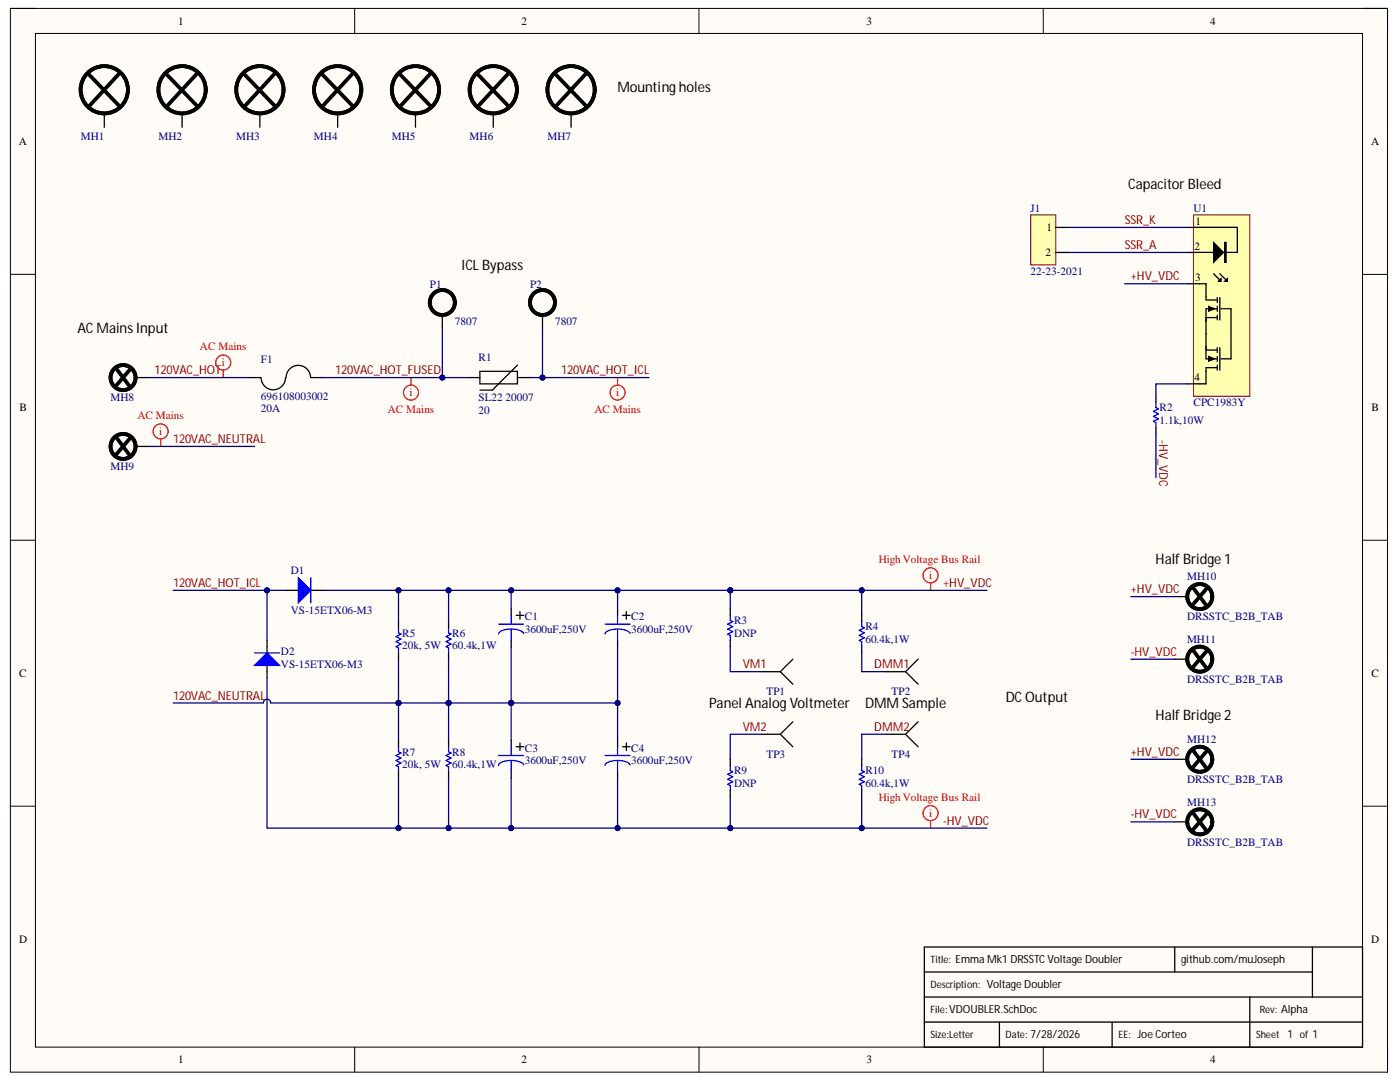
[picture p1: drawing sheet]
<svg xmlns="http://www.w3.org/2000/svg" width="279mm" height="216mm" viewBox="0 0 279 216" stroke-linecap="round" stroke-linejoin="round" font-family="sans-serif">
<path d="M2.1 1.7h274.8v212.2h-274.8z" fill-rule="evenodd" fill="#fffcf8"/>
<path d="M2.1 1.7h274.8v212.2h-274.8z" fill="none" stroke="#000" stroke-width=".2"/>
<path d="M7.1 6.7h264.8v202.2h-264.8z" fill-rule="evenodd" fill="#fffcf8"/>
<g fill="none" stroke="#000" stroke-width=".2">
<path d="M2.1 1.7h5M7.1 6.7h264.8v202.2h-264.8zM70.8 1.7v5M139.5 1.7v5M208.2 1.7v5M271.9 1.7h5v5M2.1 54.7h5M271.9 54.7h5M2.1 107.8h5M271.9 107.8h5M2.1 160.9h5M271.9 160.9h5"/>
<path d="M70.8 208.9v5M139.5 208.9v5M208.2 208.9v5M276.9 208.9v5"/>
</g>
<g fill="none" stroke="#000" stroke-width=".25">
<path d="M20.8 22.9v2.5M36.3 22.9v2.5M51.9 22.9v2.5M67.4 22.9v2.5M82.9 22.9v2.5M98.4 22.9v2.5M27.1 75.3h2.5M49.5 75.3h2.5M57 75.3a2.44 2.44 0 0 1-2.4 2.5 2.44 2.44 0 0 1-2.5-2.4M57.1 75.3a2.44 2.44 0 0 1 2.4-2.4 2.44 2.44 0 0 1 2.5 2.4M62 75.3h2.5M88.3 62.9v2.5"/>
<path d="M93.3 75.3h2.5M95.8 74.1h7.5v2.5h-7.5zM103.3 75.3h2.5M103.3 72.8l-5 5h-2.5M108.3 62.9v2.5M27.1 89.1h2.5M57 117.8h2.5M62 117.8h1.3M234.4 119h2.5M79.5 124v1.3M79.5 130.3v1.2M89.5 124v1.3"/>
<path d="M89.5 130.3v1.2M102 121.5v1.3M102 127.8v1.2M103 122.8h1.5M103.8 122v1.5M123.3 121.5v1.3M123.3 127.8v1.2M124.3 122.8h1.5M125 122v1.5M145.7 121.5v1.3M145.7 127.8v1.2M172 122.8v1.2"/>
<path d="M172 129v1.3M234.4 131.5h2.5M79.5 147.8v1.2M79.5 154v1.2M89.5 147.8v1.2M89.5 154v1.2M102 147.8v1.2M102 154v1.2M103 149h1.5M103.8 148.3v1.5M123.3 147.8v1.2M123.3 154v1.2"/>
<path d="M124.3 149h1.5M125 148.3v1.5M172 151.5v1.2M172 157.7v1.3M234.4 151.5h2.5M234.4 164h2.5M184.5 189h87.4v19.9h-87.4zM184.5 198.9h87.4M184.5 194h77.4M234.4 189v5M249.4 198.9v10M261.9 189v9.9"/>
<path d="M184.5 203.9h87.4M199.5 203.9v5M221.9 203.9v5"/>
</g>
<g fill="none" stroke="#000" stroke-width=".76">
<path d="M17.6 14.7l6.2 6.5M23.8 14.7l-6 6.5M33.1 14.7l6.2 6.5M39.3 14.7l-6 6.5M48.6 14.7l6.3 6.5M54.9 14.7l-6 6.5M64.1 14.7l6.3 6.5M70.4 14.7l-6 6.5M79.7 14.7l6.2 6.5M85.9 14.7l-6 6.5M95.2 14.7l6.2 6.5M101.4 14.7l-6 6.5"/>
<path d="M23.1 73.3l3 4M26.1 73.6l-3 3.5M23.1 87.1l3 4M26.1 87.3l-3 3.5M237.9 117.1l3 3.9M240.9 117.3l-3 3.5M237.9 129.5l3 4M240.9 129.8l-3 3.5M237.9 149.5l3 4M240.9 149.8l-3 3.5M237.9 162l3 4M240.9 162.2l-3 3.5"/>
<circle cx="20.8" cy="17.9" r="4.7"/>
<circle cx="36.3" cy="17.9" r="4.7"/>
<circle cx="51.9" cy="17.9" r="4.7"/>
<circle cx="67.4" cy="17.9" r="4.7"/>
<circle cx="82.9" cy="17.9" r="4.7"/>
<circle cx="98.4" cy="17.9" r="4.7"/>
<circle cx="24.6" cy="75.3" r="2.5"/>
<circle cx="88.3" cy="60.4" r="2.5"/>
<circle cx="108.3" cy="60.4" r="2.5"/>
<circle cx="24.6" cy="89.1" r="2.5"/>
<circle cx="239.4" cy="119" r="2.5"/>
<circle cx="239.4" cy="131.5" r="2.5"/>
<circle cx="239.4" cy="151.5" r="2.5"/>
<circle cx="239.4" cy="164" r="2.5"/>
</g>
<g fill="none" stroke="#00f" stroke-width=".25">
<path d="M62 115.3v5M79.5 125.3v1l.5 .2-1 .5 1 .5-1 .5 1 .5-1 .5 .5 .3v1M89.5 125.3v1l.5 .2-1 .5 1 .5-1 .5 1 .5-1 .5 .5 .3v1M99.5 124.5h5M102 122.8v1.7M102 125.5v2.3M104.5 126.4a2.92 2.92 0 0 0-2.8-.9l-.6 .1a1.88 1.88 0 0 0-1.6 .9M120.8 124.5h5M123.3 122.8v1.7M123.3 125.5v2.3M125.8 126.4a2.91 2.91 0 0 0-2.8-.9l-.6 .1a1.88 1.88 0 0 0-1.7 .9M145.7 122.8v1l.5 .2-1 .5 1 .5-1 .5 1 .5-1 .5 .5 .3v1"/>
<path d="M172 124v1l.5 .3-1 .5 1 .5-1 .5 1 .5-1 .5 .5 .2v1M79.5 149v1l.5 .3-1 .5 1 .5-1 .5 1 .5-1 .4 .5 .3v1M89.5 149v1l.5 .3-1 .5 1 .5-1 .5 1 .5-1 .4 .5 .3v1M99.5 150.8h5M102 149v1.8M102 151.8v2.2M104.5 152.6a2.94 2.94 0 0 0-2.8-.9l-.6 .1a1.88 1.88 0 0 0-1.6 .9M120.8 150.8h5M123.3 149v1.8M123.3 151.8v2.2M125.8 152.6a2.93 2.93 0 0 0-2.8-.9l-.6 .1a1.88 1.88 0 0 0-1.7 .9M172 152.7v1.1l.5 .2-1 .5 1 .5-1 .5 1 .5-1 .5 .5 .2v1"/>
</g>
<g fill="none" stroke="#f00" stroke-width=".25">
<path d="M44.5 73.8v1.5M82 75.3v1.5M123.3 75.3v1.5M32.1 87.6v1.5M185.7 116.3v1.5M185.7 163.7v1.5"/>
<circle cx="44.5" cy="72.3" r="1.5"/>
<circle cx="82" cy="78.3" r="1.5"/>
<circle cx="123.3" cy="78.3" r="1.5"/>
<circle cx="32.1" cy="86.1" r="1.5"/>
<circle cx="185.7" cy="114.8" r="1.5"/>
<circle cx="185.7" cy="162.2" r="1.5"/>
</g>
<path d="M59.5 115.3l2.5 2.5-2.5 2.5z" fill="#00f"/>
<path d="M59.5 115.3l2.5 2.5-2.5 2.5zM50.8 130.3h5" fill="none" stroke="#00f" stroke-width=".25"/>
<path d="M63.3 117.8h1.2M53.3 129v1.3M53.3 132.8v2.5" fill="none" stroke="#000" stroke-width=".25"/>
<path d="M53.3 130.3l2.5 2.5h-5z" fill="#00f"/>
<path d="M53.3 130.3l2.5 2.5h-5zM145.7 152.7v1.1l.5 .2-1 .5 1 .5-1 .5 1 .5-1 .5 .5 .2v1" fill="none" stroke="#00f" stroke-width=".25"/>
<g fill="none" stroke="#000" stroke-width=".25">
<path d="M114 22.9v2.5M53.3 127.8v1.2M152 134h3.7M155.7 134l2.5 2.5M158.2 131.5l-2.5 2.5M177 134h3.7M180.7 134l2.5 2.5M183.2 131.5l-2.5 2.5M145.7 151.5v1.2M145.7 157.7v1.3M152 146.5h3.7M155.7 146.5l2.5 2.5"/>
<path d="M158.2 144l-2.5 2.5M177 146.5h3.7M180.7 146.5l2.5 2.5M183.2 144l-2.5 2.5"/>
</g>
<g fill="none" stroke="#000" stroke-width=".76">
<path d="M110.7 14.7l6.3 6.5M117 14.7l-6 6.5"/>
<circle cx="114" cy="17.9" r="4.7"/>
</g>
<path d="M238.2 42.9h11.2v36.2h-11.2z" fill-rule="evenodd" fill="#ffffb0"/>
<path d="M238.2 42.9h11.2v36.2h-11.2z" fill="none" stroke="#800000" stroke-width=".2"/>
<g fill="none" stroke="#000" stroke-width=".25">
<path d="M240.7 56.6v3.3h2.2M242.2 48.4l2 2-2 2zM242.2 54.6l1.5 1.5M242.9 59.4v1M243.4 59.4v4.5M243.4 54.6l1.5 1.5M244.4 48.4h.3v4h-.3zM240.7 63.4h2.2M240.7 69.9h2.2M242.9 61.6h-2.2v10h2.2M242.9 73.4h-2.2v3.2M242.9 61.1v1"/>
<path d="M242.9 62.9v1M242.9 69.4v1M242.9 71.1v1M242.9 72.8v1M243.4 69.4v4.4M243.7 61.6h2v10h-2"/>
</g>
<path d="M242.2 48.4l2 2-2 2zM241.2 61.1l1.2 .5-1.2 .5zM241.2 71.1l1.2 .5-1.2 .5z" fill="#000"/>
<path d="M241.2 61.1l1.2 .5-1.2 .5zM241.2 71.1l1.2 .5-1.2 .5z" fill="none" stroke="#000" stroke-width=".2"/>
<path d="M244.6 48.4v4" fill="none" stroke="#00f" stroke-width=".25"/>
<path d="M244.4 56.1l.5-.5v.5z" fill="#00f"/>
<path d="M244.4 56.1l.5-.5v.5z" fill="none" stroke="#000" stroke-width=".25"/>
<path d="M243.7 55.6v.5h-.5z" fill="#00f"/>
<path d="M236.9 45.4h10v5h-2.5M236.9 50.4h6.3M236.9 56.6h3.8M243.7 55.6v.5h-.5zM230.7 79.1v1.2M236.9 76.6h3.8M230.7 85.3v1.3" fill="none" stroke="#000" stroke-width=".25"/>
<path d="M230.7 80.3v1l.5 .3-1 .5 1 .5-1 .5 1 .5-1 .5 .5 .2v1" fill="none" stroke="#00f" stroke-width=".25"/>
<path d="M205.7 42.9h5v10h-5z" fill-rule="evenodd" fill="#ffffb0"/>
<path d="M205.7 42.9h5v10h-5z" fill="none" stroke="#800000" stroke-width=".2"/>
<path d="M210.7 45.4h2.5M210.7 50.4h2.5" fill="none" stroke="#000" stroke-width=".25"/>
<path d="M64.5 117.8h25" fill="none" stroke="#000080" stroke-width=".25"/>
<circle cx="79.5" cy="117.8" r=".5" fill="#000080"/>
<circle cx="79.5" cy="117.8" r=".5" fill="none" stroke="#000080" stroke-width=".2"/>
<circle cx="89.5" cy="117.8" r=".5" fill="#000080"/>
<circle cx="89.5" cy="117.8" r=".5" fill="none" stroke="#000080" stroke-width=".2"/>
<path d="M145.7 117.8v3.7" fill="none" stroke="#000080" stroke-width=".25"/>
<circle cx="145.7" cy="117.8" r=".5" fill="#000080"/>
<circle cx="145.7" cy="117.8" r=".5" fill="none" stroke="#000080" stroke-width=".2"/>
<path d="M172 117.8v5" fill="none" stroke="#000080" stroke-width=".25"/>
<circle cx="172" cy="117.8" r=".5" fill="#000080"/>
<circle cx="172" cy="117.8" r=".5" fill="none" stroke="#000080" stroke-width=".2"/>
<path d="M53.3 117.8v10" fill="none" stroke="#000080" stroke-width=".25"/>
<circle cx="53.3" cy="117.8" r=".5" fill="#000080"/>
<circle cx="53.3" cy="117.8" r=".5" fill="none" stroke="#000080" stroke-width=".2"/>
<path d="M89.5 131.5v8.8M145.7 129v5h6.3M172 130.3v3.7h5" fill="none" stroke="#000080" stroke-width=".25"/>
<circle cx="89.5" cy="140.3" r=".5" fill="#000080"/>
<circle cx="89.5" cy="140.3" r=".5" fill="none" stroke="#000080" stroke-width=".2"/>
<path d="M102 140.3h-12.5v7.5M177 146.5h-5v5" fill="none" stroke="#000080" stroke-width=".25"/>
<circle cx="89.5" cy="140.3" r=".5" fill="#000080"/>
<circle cx="89.5" cy="140.3" r=".5" fill="none" stroke="#000080" stroke-width=".2"/>
<circle cx="102" cy="140.3" r=".5" fill="#000080"/>
<circle cx="102" cy="140.3" r=".5" fill="none" stroke="#000080" stroke-width=".2"/>
<path d="M102 129v18.8" fill="none" stroke="#000080" stroke-width=".25"/>
<circle cx="102" cy="140.3" r=".5" fill="#000080"/>
<circle cx="102" cy="140.3" r=".5" fill="none" stroke="#000080" stroke-width=".2"/>
<path d="M89.5 155.2v10" fill="none" stroke="#000080" stroke-width=".25"/>
<circle cx="89.5" cy="165.2" r=".5" fill="#000080"/>
<circle cx="89.5" cy="165.2" r=".5" fill="none" stroke="#000080" stroke-width=".2"/>
<path d="M172 159v6.2" fill="none" stroke="#000080" stroke-width=".25"/>
<circle cx="172" cy="165.2" r=".5" fill="#000080"/>
<circle cx="172" cy="165.2" r=".5" fill="none" stroke="#000080" stroke-width=".2"/>
<path d="M29.6 75.3h19.9M105.8 75.3h23.7M29.6 89.1h21.2" fill="none" stroke="#000080" stroke-width=".25"/>
<circle cx="108.3" cy="75.3" r=".5" fill="#000080"/>
<circle cx="108.3" cy="75.3" r=".5" fill="none" stroke="#000080" stroke-width=".2"/>
<path d="M88.3 65.4v9.9" fill="none" stroke="#000080" stroke-width=".25"/>
<circle cx="88.3" cy="75.3" r=".5" fill="#000080"/>
<circle cx="88.3" cy="75.3" r=".5" fill="none" stroke="#000080" stroke-width=".2"/>
<path d="M108.3 65.4v9.9" fill="none" stroke="#000080" stroke-width=".25"/>
<circle cx="108.3" cy="75.3" r=".5" fill="#000080"/>
<circle cx="108.3" cy="75.3" r=".5" fill="none" stroke="#000080" stroke-width=".2"/>
<path d="M53.3 135.3v29.9h143.7" fill="none" stroke="#000080" stroke-width=".25"/>
<circle cx="79.5" cy="165.2" r=".5" fill="#000080"/>
<circle cx="79.5" cy="165.2" r=".5" fill="none" stroke="#000080" stroke-width=".2"/>
<circle cx="89.5" cy="165.2" r=".5" fill="#000080"/>
<circle cx="89.5" cy="165.2" r=".5" fill="none" stroke="#000080" stroke-width=".2"/>
<circle cx="102" cy="165.2" r=".5" fill="#000080"/>
<circle cx="102" cy="165.2" r=".5" fill="none" stroke="#000080" stroke-width=".2"/>
<circle cx="123.3" cy="165.2" r=".5" fill="#000080"/>
<circle cx="123.3" cy="165.2" r=".5" fill="none" stroke="#000080" stroke-width=".2"/>
<circle cx="145.7" cy="165.2" r=".5" fill="#000080"/>
<circle cx="145.7" cy="165.2" r=".5" fill="none" stroke="#000080" stroke-width=".2"/>
<circle cx="172" cy="165.2" r=".5" fill="#000080"/>
<circle cx="172" cy="165.2" r=".5" fill="none" stroke="#000080" stroke-width=".2"/>
<path d="M123.3 129v11.3h-21.3" fill="none" stroke="#000080" stroke-width=".25"/>
<circle cx="102" cy="140.3" r=".5" fill="#000080"/>
<circle cx="102" cy="140.3" r=".5" fill="none" stroke="#000080" stroke-width=".2"/>
<circle cx="123.3" cy="140.3" r=".5" fill="#000080"/>
<circle cx="123.3" cy="140.3" r=".5" fill="none" stroke="#000080" stroke-width=".2"/>
<path d="M123.3 140.3v7.5" fill="none" stroke="#000080" stroke-width=".25"/>
<circle cx="123.3" cy="140.3" r=".5" fill="#000080"/>
<circle cx="123.3" cy="140.3" r=".5" fill="none" stroke="#000080" stroke-width=".2"/>
<path d="M102 155.2v10" fill="none" stroke="#000080" stroke-width=".25"/>
<circle cx="102" cy="165.2" r=".5" fill="#000080"/>
<circle cx="102" cy="165.2" r=".5" fill="none" stroke="#000080" stroke-width=".2"/>
<path d="M123.3 155.2v10" fill="none" stroke="#000080" stroke-width=".25"/>
<circle cx="123.3" cy="165.2" r=".5" fill="#000080"/>
<circle cx="123.3" cy="165.2" r=".5" fill="none" stroke="#000080" stroke-width=".2"/>
<path d="M102 117.8v3.7" fill="none" stroke="#000080" stroke-width=".25"/>
<circle cx="102" cy="117.8" r=".5" fill="#000080"/>
<circle cx="102" cy="117.8" r=".5" fill="none" stroke="#000080" stroke-width=".2"/>
<path d="M145.7 117.8h51.3" fill="none" stroke="#000080" stroke-width=".25"/>
<circle cx="145.7" cy="117.8" r=".5" fill="#000080"/>
<circle cx="145.7" cy="117.8" r=".5" fill="none" stroke="#000080" stroke-width=".2"/>
<circle cx="172" cy="117.8" r=".5" fill="#000080"/>
<circle cx="172" cy="117.8" r=".5" fill="none" stroke="#000080" stroke-width=".2"/>
<path d="M123.3 117.8h22.4" fill="none" stroke="#000080" stroke-width=".25"/>
<circle cx="123.3" cy="117.8" r=".5" fill="#000080"/>
<circle cx="123.3" cy="117.8" r=".5" fill="none" stroke="#000080" stroke-width=".2"/>
<circle cx="145.7" cy="117.8" r=".5" fill="#000080"/>
<circle cx="145.7" cy="117.8" r=".5" fill="none" stroke="#000080" stroke-width=".2"/>
<path d="M34.6 117.8h22.4" fill="none" stroke="#000080" stroke-width=".25"/>
<circle cx="53.3" cy="117.8" r=".5" fill="#000080"/>
<circle cx="53.3" cy="117.8" r=".5" fill="none" stroke="#000080" stroke-width=".2"/>
<path d="M34.6 140.3h17.9a.75 .75 0 0 1 .8-.8 .75 .75 0 0 1 .7 .8h35.5" fill="none" stroke="#000080" stroke-width=".25"/>
<circle cx="89.5" cy="140.3" r=".5" fill="#000080"/>
<circle cx="89.5" cy="140.3" r=".5" fill="none" stroke="#000080" stroke-width=".2"/>
<circle cx="79.5" cy="140.3" r=".5" fill="#000080"/>
<circle cx="79.5" cy="140.3" r=".5" fill="none" stroke="#000080" stroke-width=".2"/>
<path d="M123.3 121.5v-3.7h-33.8v6.2" fill="none" stroke="#000080" stroke-width=".25"/>
<circle cx="89.5" cy="117.8" r=".5" fill="#000080"/>
<circle cx="89.5" cy="117.8" r=".5" fill="none" stroke="#000080" stroke-width=".2"/>
<circle cx="102" cy="117.8" r=".5" fill="#000080"/>
<circle cx="102" cy="117.8" r=".5" fill="none" stroke="#000080" stroke-width=".2"/>
<circle cx="123.3" cy="117.8" r=".5" fill="#000080"/>
<circle cx="123.3" cy="117.8" r=".5" fill="none" stroke="#000080" stroke-width=".2"/>
<path d="M79.5 117.8v6.2M225.7 119h8.7M225.7 131.5h8.7M225.7 151.5h8.7M225.7 164h8.7" fill="none" stroke="#000080" stroke-width=".25"/>
<circle cx="79.5" cy="117.8" r=".5" fill="#000080"/>
<circle cx="79.5" cy="117.8" r=".5" fill="none" stroke="#000080" stroke-width=".2"/>
<path d="M79.5 131.5v8.8" fill="none" stroke="#000080" stroke-width=".25"/>
<circle cx="79.5" cy="140.3" r=".5" fill="#000080"/>
<circle cx="79.5" cy="140.3" r=".5" fill="none" stroke="#000080" stroke-width=".2"/>
<path d="M79.5 140.3v7.5" fill="none" stroke="#000080" stroke-width=".25"/>
<circle cx="79.5" cy="140.3" r=".5" fill="#000080"/>
<circle cx="79.5" cy="140.3" r=".5" fill="none" stroke="#000080" stroke-width=".2"/>
<path d="M79.5 155.2v10" fill="none" stroke="#000080" stroke-width=".25"/>
<circle cx="79.5" cy="165.2" r=".5" fill="#000080"/>
<circle cx="79.5" cy="165.2" r=".5" fill="none" stroke="#000080" stroke-width=".2"/>
<path d="M145.7 159v6.2M152 146.5h-6.3v5" fill="none" stroke="#000080" stroke-width=".25"/>
<circle cx="145.7" cy="165.2" r=".5" fill="#000080"/>
<circle cx="145.7" cy="165.2" r=".5" fill="none" stroke="#000080" stroke-width=".2"/>
<path d="M213.2 45.4h23.7M213.2 50.4h23.7M224.4 56.6h12.5M64.5 75.3h28.8M236.9 76.6h-6.2v2.5M230.7 86.6v8.7" fill="none" stroke="#000080" stroke-width=".25"/>
<circle cx="88.3" cy="75.3" r=".5" fill="#000080"/>
<circle cx="88.3" cy="75.3" r=".5" fill="none" stroke="#000080" stroke-width=".2"/>
<g font-size="2.9">
<text x="123.2" y="18.4">Mountingholes</text>
<text x="225.2" y="37.6">CapacitorBleed</text>
<text x="92.1" y="53.8">ICLBypass</text>
<text x="15.5" y="66.3">ACMainsInput</text>
<text x="230.6" y="112.5">HalfBridge1</text>
<text x="141.5" y="141.3">Panel AnalogVoltmeter</text>
<text x="172.7" y="141.3">DMMSample</text>
<text x="200.7" y="140">DCOutput</text>
<text x="230.6" y="143.8">HalfBridge2</text>
</g>
<g font-size="2.5" fill="#800000">
<text x="224.5" y="44.7">SSR_K</text>
<text x="224.5" y="49.7">SSR_A</text>
<text x="225.7" y="56">+HV_VDC</text>
<text x="30.8" y="74.7">120VAC_HOT</text>
<text x="66.9" y="74.7">120VAC_HOT_FUSED</text>
<text x="112" y="74.7">120VAC_HOT_ICL</text>
<text x="34.5" y="88.4">120VAC_NEUTRAL</text>
<text x="34.5" y="117.1">120VAC_HOT_ICL</text>
<text x="188.2" y="117.1">+HV_VDC</text>
<text x="225.7" y="118.4">+HV_VDC</text>
<text x="225.7" y="130.9">-HV_VDC</text>
<text x="148.2" y="133.4">VM1</text>
<text x="174.5" y="133.4">DMM1</text>
<text x="34.5" y="139.6">120VAC_NEUTRAL</text>
<text x="148.2" y="145.9">VM2</text>
<text x="174.5" y="145.9">DMM2</text>
<text x="225.7" y="150.9">+HV_VDC</text>
<text x="188.2" y="164.6">-HV_VDC</text>
<text x="225.7" y="163.3">-HV_VDC</text>
</g>
<text font-size="2.4" fill="#800000" x="231.3" y="87.8" transform="rotate(90 231.3 87.8)">-HV_VDC</text>
<g font-size="2.2">
<text x="35.6" y="5">1</text>
<text x="104.1" y="5">2</text>
<text x="172.9" y="5">3</text>
<text x="241.5" y="5">4</text>
<text x="3.8" y="29">A</text>
<text x="273.6" y="29">A</text>
<text x="208.9" y="46.2">1</text>
<text x="238.6" y="44.9">1</text>
<text x="208.7" y="51.1">2</text>
<text x="238.4" y="49.9">2</text>
<text x="238.5" y="56.1">3</text>
<text x="238.4" y="76.1">4</text>
<text x="3.9" y="82">B</text>
<text x="273.7" y="82">B</text>
<text x="3.8" y="135.1">C</text>
<text x="273.7" y="135.1">C</text>
<text x="3.8" y="188.2">D</text>
<text x="273.6" y="188.2">D</text>
<text x="235.7" y="192.2">github.com/muJoseph</text>
<text x="35.6" y="212.2">1</text>
<text x="104.1" y="212.2">2</text>
<text x="172.9" y="212.2">3</text>
<text x="241.5" y="212.2">4</text>
</g>
<g font-size="2.2" fill="#000080">
<text x="16.1" y="27.9">MH1</text>
<text x="31.6" y="27.9">MH2</text>
<text x="47.1" y="27.9">MH3</text>
<text x="62.7" y="27.9">MH4</text>
<text x="78.2" y="27.9">MH5</text>
<text x="93.7" y="27.9">MH6</text>
<text x="109.2" y="27.9">MH7</text>
<text x="205.7" y="42.4">J1</text>
<text x="238.2" y="42.4">U1</text>
<text x="85.8" y="57.4">P1</text>
<text x="105.8" y="57.4">P2</text>
<text x="205.7" y="54.9">22-23-2021</text>
<text x="90.8" y="64.9">7807</text>
<text x="110.8" y="64.9">7807</text>
<text x="52.1" y="72.4">F1</text>
<text x="95.5" y="72.1">R1</text>
<text x="22.1" y="80.1">MH8</text>
<text x="52.1" y="82.3">20A</text>
<text x="52.1" y="79.8">696108003002</text>
<text x="95.5" y="82.6">20</text>
<text x="95.5" y="80.1">SL22 20007</text>
<text x="231.4" y="82.1">R2</text>
<text x="238.2" y="81.1">CPC1983Y</text>
<text x="231.4" y="84.6">1.1k,10W</text>
<text x="22.1" y="93.8">MH9</text>
<text x="58" y="114.6">D1</text>
<text x="236.9" y="115.8">MH10</text>
<text x="58" y="122.5">VS-15ETX06-M3</text>
<text x="104.8" y="123.8">C1</text>
<text x="126" y="123.8">C2</text>
<text x="146.5" y="124.5">R3</text>
<text x="172.7" y="125.8">R4</text>
<text x="236.9" y="123.8">DRSSTC_B2B_TAB</text>
<text x="56.1" y="130.8">D2</text>
<text x="80.3" y="129.6">20k, 5W</text>
<text x="80.3" y="127">R5</text>
<text x="90.3" y="129.6">60.4k,1W</text>
<text x="90.3" y="127">R6</text>
<text x="104.8" y="126.3">3600uF,250V</text>
<text x="126" y="126.3">3600uF,250V</text>
<text x="146.5" y="127">DNP</text>
<text x="172.7" y="128.3">60.4k,1W</text>
<text x="236.9" y="128.3">MH11</text>
<text x="56.1" y="133.3">VS-15ETX06-M3</text>
<text x="236.9" y="136.3">DRSSTC_B2B_TAB</text>
<text x="153" y="138.8">TP1</text>
<text x="177.9" y="138.8">TP2</text>
<text x="236.9" y="148.3">MH12</text>
<text x="80.3" y="153.3">20k, 5W</text>
<text x="80.3" y="150.8">R7</text>
<text x="90.3" y="153.3">60.4k,1W</text>
<text x="90.3" y="150.8">R8</text>
<text x="104.8" y="152.5">3600uF,250V</text>
<text x="104.8" y="150">C3</text>
<text x="126" y="152.5">3600uF,250V</text>
<text x="126" y="150">C4</text>
<text x="146.5" y="154.5">R9</text>
<text x="153" y="151.3">TP3</text>
<text x="172.7" y="154.5">R10</text>
<text x="177.9" y="151.3">TP4</text>
<text x="146.5" y="157">DNP</text>
<text x="172.7" y="157">60.4k,1W</text>
<text x="236.9" y="156.3">DRSSTC_B2B_TAB</text>
<text x="236.9" y="160.7">MH13</text>
<text x="236.9" y="168.7">DRSSTC_B2B_TAB</text>
</g>
<g font-size="2.2" fill="#f00">
<text x="39.9" y="69.9">AC Mains</text>
<text x="44.3" y="73.1">i</text>
<text x="27.4" y="83.6">AC Mains</text>
<text x="77.4" y="82.4">AC Mains</text>
<text x="81.7" y="79.1">i</text>
<text x="118.6" y="82.4">AC Mains</text>
<text x="122.9" y="79.1">i</text>
<text x="31.8" y="86.8">i</text>
<text x="175.4" y="112.3">High Voltage Bus Rail</text>
<text x="185.4" y="115.6">i</text>
<text x="175.4" y="159.8">High Voltage Bus Rail</text>
<text x="185.4" y="163">i</text>
</g>
<g font-size="2">
<text x="185.7" y="192.1">Title: Emma Mk1 DRSSTC Voltage Doubler</text>
<text x="185.7" y="197.2">Description: Voltage Doubler</text>
<text x="185.7" y="202.1">File:VDOUBLER.SchDoc</text>
<text x="251.4" y="202.1">Rev: Alpha</text>
<text x="185.7" y="207.1">Size:Letter</text>
<text x="200.7" y="207.1">Date: 7/28/2026</text>
<text x="223.2" y="207.1">EE: Joe Corteo</text>
<text x="250.7" y="207.1">Sheet 1 of 1</text>
</g>
</svg>
